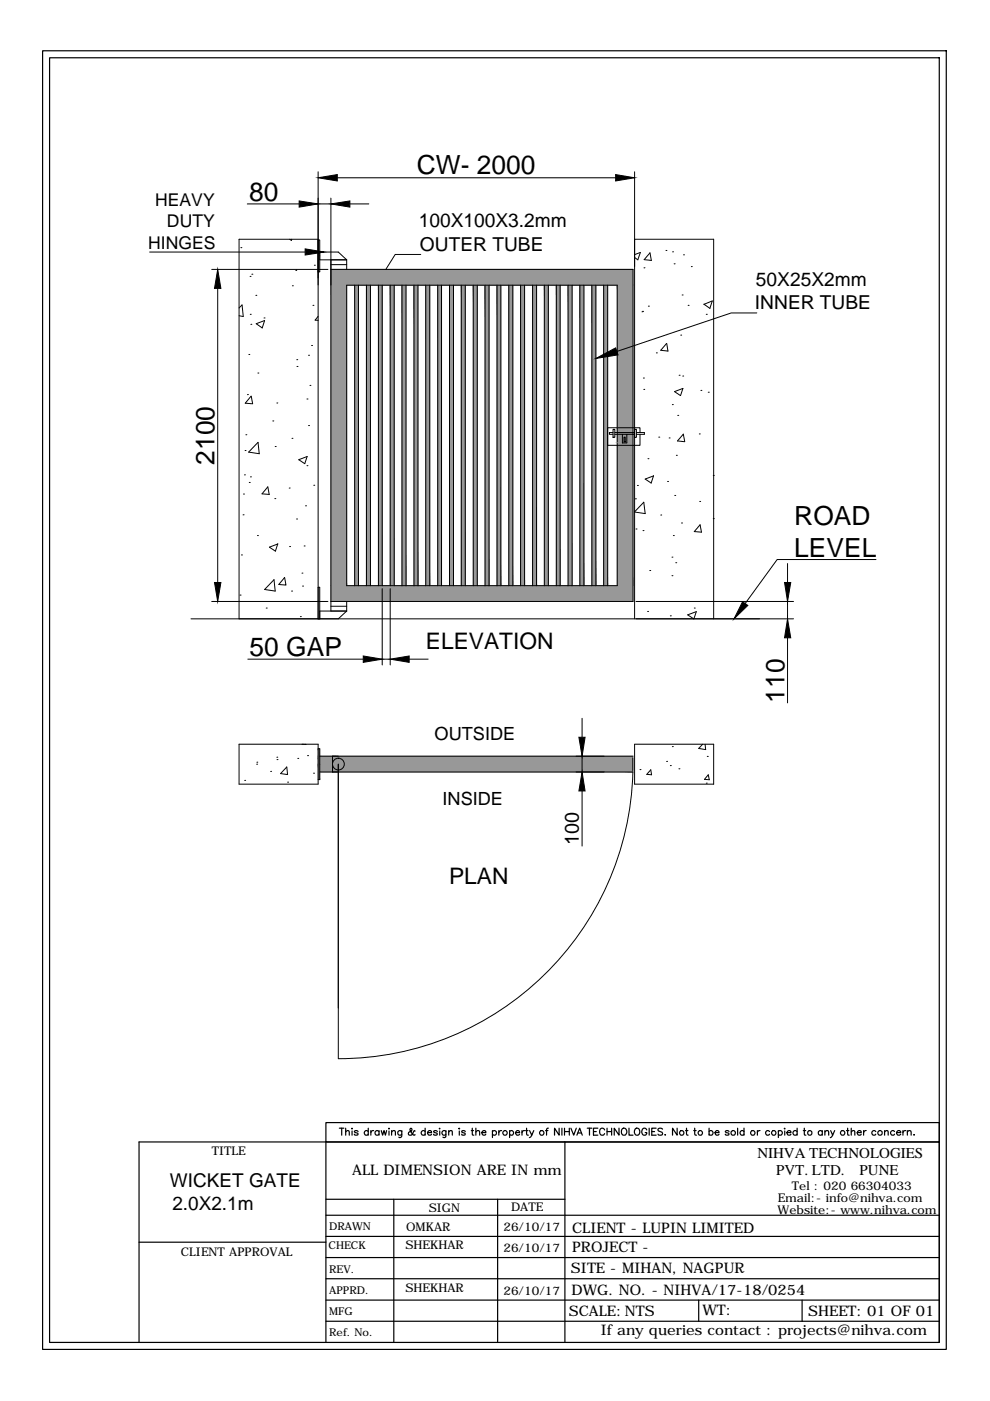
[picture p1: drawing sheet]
<svg xmlns="http://www.w3.org/2000/svg" width="210mm" height="297mm" viewBox="0 0 210 297" stroke-linecap="round" stroke-linejoin="round" font-family="sans-serif">
<!-- layer: 0 -->
<g fill="none" stroke="#000" stroke-width=".21">
<path d="M67.5 36.4v94.8M71.5 37.7h59M134.5 36.4v94.8M31.7 53.4h33M44.9 57.1h24.6M51.1 52.5h.1M52.4 43.2h11M53 58.6h.1M53.4 58.1h.1M61.4 50.7l.4 .3 .1-.3M62.7 57.3h.1M64.7 53.1h.1"/>
<path d="M66.6 56.2h.1M67.5 50.7h-16.8v80.5M67.5 50.9h.3v6.7h-.3M67.5 43.2h2.7M67.8 55.1h5.7M67.8 53.4h3.9l1.8 1.7M70.2 57.1h64v70.4h-64M70.2 42v87.6M70.2 56.1h3.3M73.5 55.1v2M74.2 43.2h4M89.2 53.9h-5.4l-2 3.2"/>
<path d="M134.5 54l1.3-.5-.6 1.6-.7-.5M134.5 50.7h16.8v80.5M136.5 56.8h.1M137.8 53.6l.3 1.6-1.5-.2zM141.2 53.1h.1M142.6 53.4h.1M142.9 55.9h.1M144.9 54h.1M146.6 56.5h.1M46.2 61.1v62.4M50.7 65.3l.6-.6 .3 2.4M50.7 66.9l.9 .2"/>
<path d="M52.8 75.2h.1M53.1 66.6h.1M53.2 68.8h.1M54.2 62.6h.1M54.3 68.6l1.8-.6-.5 1.5zM54.7 79.1h.1M56 67.4h.1M62 60.6h.1M62.9 76.3h.1M63 77.7h.1M65.4 75.3h.1M66.1 73.3h.1"/>
<path d="M66.4 64.7h.1M67.5 67.1l-.7 .8h.7M73.5 60.5h57.4v63.7h-57.4zM75.2 60.5v63.7M76 60.5v63.7M77.7 60.5v63.7M78.5 60.5v63.7M80.2 60.5v63.7M81 60.5v63.7M82.7 60.5v63.7M83.6 60.5v63.7M85.2 60.5v63.7"/>
<path d="M86.1 60.5v63.7M87.8 60.5v63.7M88.6 60.5v63.7M90.3 60.5v63.7M91.1 60.5v63.7M92.8 60.5v63.7M93.6 60.5v63.7M95.3 60.5v63.7M96.2 60.5v63.7M97.8 60.5v63.7M98.7 60.5v63.7M100.3 60.5v63.7"/>
<path d="M101.2 60.5v63.7M102.8 60.5v63.7M103.7 60.5v63.7M105.4 60.5v63.7M106.2 60.5v63.7M107.9 60.5v63.7M108.7 60.5v63.7M110.4 60.5v63.7M111.2 60.5v63.7M112.9 60.5v63.7M113.8 60.5v63.7M115.4 60.5v63.7"/>
<path d="M116.3 60.5v63.7M118 60.5v63.7M118.8 60.5v63.7M120.5 60.5v63.7M121.3 60.5v63.7M123 60.5v63.7M123.8 60.5v63.7M125.5 60.5v63.7M126.3 60.5v63.7M128 60.5v63.7M128.8 60.5v63.7M136.1 66.1h.1"/>
<path d="M136.2 66h.1M137.5 64.9h.1M139.2 74.8h.1M141.3 72.8l-1.2 1.5 1.5 .1-.2-1.6M144 79.6h.1M144.3 71h.1M144.6 62.5h.1M144.8 79.7h.1M145.9 64.7h.1M149.2 64.5l1.8-.7-.5 1.6zM149.7 66.6h.1M160.5 66.4h-5.5l-24.2 8.1"/>
<path d="M52 95.5h.1M52.1 92.2h.1M52.5 83.7h.1M53.2 84l-1.2 1.5 1.5 .1M53.3 84l.3 1.6M54.7 93.8l.3 2.4-2.3-.3zM57.8 89.3h.1M58.3 94.7h.1M58.7 85.4h.1M61.9 92.9h.1M63.3 97.5l1.8-.7-.5 1.5zM65.1 98.7h.1"/>
<path d="M65.1 84.6h.1M65.4 90.2h.1M65.7 81.7h.1M130 91.7h-.8v.4h.8M130 91h.4v1.7h-.4zM130.4 92.1h4.1M130.4 91.7h4.1M132 92.1v1.8h.9v-1.8M132.3 92.7h.3v1h-.3zM134.5 91h.4v1.7h-.4zM134.9 91.7h1.7v.4h-1.7M135.7 91.7v-1h-6.9v3.7h6.9v-2.3"/>
<path d="M136.4 80.2h.1M136.5 82.6h.1M137.4 97.3h.1M139.7 92.7h.1M141.9 92.9h.1M142.6 85.8h.1M143 83l1.8-.6-.5 1.5zM143.4 96.5h.1M143.7 88.1h.1M145.2 93.6l-.3-1.6-1.2 1.5 1.5 .2M148.3 92h.1M148.6 82.8h.1"/>
<path d="M150.2 83.2h.1M51.2 117.7h.1M51.5 109.1h.1M51.6 104.7h.1M51.8 100.7h.1M52.8 102.3h.1M53.1 101.1h.1M54.6 113.6h.1M56.8 103.2l.3 1.6-1.5-.1zM58.3 105.7h.1M58.9 115.3l-.5 1.6-1.3-.9 1.8-.7M61.3 103.5h.1"/>
<path d="M61.4 115.9h.1M62.9 110h.1M64.5 115.8h.1M64.8 107.2h.1M66.5 102.9h.1M134.5 108.5l2-2 .3 2.4-2.3-.3M134.7 105.8h.1M134.8 112.2h.1M135.1 102.9h.1M136.3 112.5h.1M136.8 101.6l1.8-.7-.5 1.5zM140.1 109.2h.1"/>
<path d="M141.5 102.1h.1M142.5 118.1h.1M142.8 113.6h.1M143.1 105h.1M143.3 119.3h.1M144.5 110.9h.1M148.4 106.3h.1M148.4 111.3l.3 1.5-1.5-.1zM151.2 100.8h.1M151.2 110h.1M167 119.5v4M185.7 118.6h-20.9l-6.8 9.3"/>
<path d="M40.5 131.2h127.7M44.9 127.5h24.6M50.9 126.2h.1M52.5 139.8h24.5M56.4 128.9h.1M58.1 122.9l.2 2.4-2.2-.3zM60.3 122.4l.3 1.7-1.5-.2zM61.8 125.3h.1M63.7 130.7h.1M64 121.5h.1M64.1 124.3h.1M67.5 124.5h.3v6.7"/>
<path d="M67.8 129.6h5.7M70.2 128.5h3.3M73.5 127.5v2.1M73.5 129.6l-1.8 1.6M81 124.8v16.2M81 139.8h1.7M82.7 124.8v16.2M86.8 139.8h4M134.8 127.5h33.4M137.3 129.6h.1M137.8 121h.1M142.1 130.6h.1"/>
<path d="M142.5 122.1h.1M147.1 131.2l-1.3-.8 1.8-.7-.5 1.5M147.2 128.9h.1M167 127.5v3.7M167 135.2v13.8M50.7 157.8h16.8v8.5h-16.8zM64 157.8h.8M67.5 158.8h.3v6.5h-.3M123.4 152.3v4M134.5 157.8h16.8v8.5h-16.8zM142.6 158.3h.1M149 157.8l-.9 .9 1.5 .2-.1-1.1"/>
<path d="M51.9 165.5h.1M54.4 162h.1M54.5 161.6h.1M57.4 163.5h.1M58.7 160.5h.1M58.7 161.1h.1M60.8 162.6l.2 1.6-1.5-.2zM61 165.8h.1M63.1 160.8h.1M65.2 160.2h.1M66.5 163.9h.1M67.8 163.7h66.4a62.5 62.5 0 0 1-62.5 60.8"/>
<path d="M67.8 160.3h66.4M70.5 160.3v3.4M71.7 162v62.5M123.4 160.3v3.4M123.4 167.7v11.7M134.2 160.7v2.7M135.7 163.2h.1M138 163.2l.1 1.1-1-.1zM141.3 161.4h.1M142.1 162.3h.1M143.9 163h.1M149.7 166h.1"/>
<path d="M150 160.4h.1M150.2 164.3l.2 1-1-.1z"/>
<circle cx="71.7" cy="162" r="1.25"/>
</g>
<g fill="#989898" stroke="#989898" stroke-width=".21">
<path d="M70.2 57.1v3.4h64zM70.2 57.1h64v3.4z"/>
<path d="M130.9 60.5v63.7h3.3zM130.9 60.5h3.3v63.7z"/>
<path d="M70.2 60.5v63.7h3.3zM70.2 60.5h3.3v63.7z"/>
<path d="M70.2 124.2v3.3h64zM70.2 124.2h64v3.3z"/>
<path d="M90.3 60.5v63.7h.8zM90.3 60.5h.8v63.7z"/>
<path d="M87.8 60.5v63.7h.8zM87.8 60.5h.8v63.7z"/>
<path d="M85.2 60.5v63.7h.9zM85.2 60.5h.9v63.7z"/>
<path d="M82.7 60.5v63.7h.9zM82.7 60.5h.9v63.7z"/>
<path d="M80.2 60.5v63.7h.8zM80.2 60.5h.8v63.7z"/>
<path d="M77.7 60.5v63.7h.8zM77.7 60.5h.8v63.7z"/>
<path d="M75.2 60.5v63.7h.8zM75.2 60.5h.8v63.7z"/>
<path d="M128 60.5v63.7h.8zM128 60.5h.8v63.7z"/>
<path d="M125.5 60.5v63.7h.8zM125.5 60.5h.8v63.7z"/>
<path d="M123 60.5v63.7h.8zM123 60.5h.8v63.7z"/>
<path d="M120.5 60.5v63.7h.8zM120.5 60.5h.8v63.7z"/>
<path d="M118 60.5v63.7h.8zM118 60.5h.8v63.7z"/>
<path d="M115.4 60.5v63.7h.9zM115.4 60.5h.9v63.7z"/>
<path d="M112.9 60.5v63.7h.9zM112.9 60.5h.9v63.7z"/>
<path d="M110.4 60.5v63.7h.8zM110.4 60.5h.8v63.7z"/>
<path d="M107.9 60.5v63.7h.8zM107.9 60.5h.8v63.7z"/>
<path d="M105.4 60.5v63.7h.8zM105.4 60.5h.8v63.7z"/>
<path d="M102.8 60.5v63.7h.9zM102.8 60.5h.9v63.7z"/>
<path d="M100.3 60.5v63.7h.9zM100.3 60.5h.9v63.7z"/>
<path d="M97.8 60.5v63.7h.9zM97.8 60.5h.9v63.7z"/>
<path d="M95.3 60.5v63.7h.9zM95.3 60.5h.9v63.7z"/>
<path d="M92.8 60.5v63.7h.8zM92.8 60.5h.8v63.7z"/>
<path d="M131.2 90.7v1h1.8zM131.2 90.7h1.8v1z"/>
<path d="M132.9 92.1v1.8h.1zM132.9 92.1h.1v1.8z"/>
<path d="M131.2 92.1v1.8h.8zM131.2 92.1h.8v1.8z"/>
<path d="M131.2 93.9v.5h1.8zM131.2 93.9h1.8v.5z"/>
<path d="M70.5 160.3v3.4h63.7zM70.5 160.3h63.7v3.4z"/>
<path d="M67.8 160.3v.5h2.7zM67.8 160.3h2.7v.5z"/>
<path d="M67.5 158.8v2h.3zM67.5 158.8h.3v2z"/>
<path d="M67.8 160.8v1.2h2.7zM67.8 160.8h2.7v1.2z"/>
<path d="M67.5 160.8v1.2h.3zM67.5 160.8h.3v1.2z"/>
<path d="M67.8 162v1.7h2.7zM67.8 162h2.7v1.7z"/>
<path d="M67.5 162v3.3h.3zM67.5 162h.3v3.3z"/>
</g>
<g fill="#000" stroke="#000" stroke-width=".21">
<path d="M67.5 37.7l4-.7v1.4zM130.5 37l4 .7-4 .7zM63.4 42.6l4.1 .6-4.1 .7zM64.7 52.8l4 .6-4 .7zM70.2 43.2l4-.6v1.3zM46.2 57.1l.6 4h-1.3zM126.3 76l4.2-2.2 .5 1.4zM45.5 123.5h1.3l-.6 4zM77 139.1l4 .7-4 .6zM82.7 139.8l4.1-.7v1.3zM157.5 127.6l1.1 .8-3 2.8zM166.3 123.5h1.4l-.7 4z"/>
<path d="M167 131.2l.7 4h-1.4zM122.7 156.3h1.4l-.7 4zM123.4 163.7l.7 4h-1.4z"/>
</g>
<g fill="none" stroke="#000" stroke-width=".25">
<path d="M9 10.8h191.6v275.3h-191.6zM10.5 12.2h188.7v272.4h-188.7zM71.9 239.2h1M72.4 239.2v1.5M73.3 239.2v1.5M74.6 239.2v.2zM74.6 239.8v.9M75.9 239.9l-.3-.2-.5 .2 .7 .4v.3h-.6l-.1-.1M78.1 239.9a.47 .47 0 0 0-.7-.1 .47 .47 0 0 0 0 .7 .47 .47 0 0 0 .7 0M78.1 239.2v1.5M78.6 239.7v1M79.2 239.7l-.4 .1-.2 .3"/>
<path d="M80.4 239.9a.47 .47 0 0 0-.7-.1 .47 .47 0 0 0 0 .7 .47 .47 0 0 0 .7 0M80.4 239.7v1M80.8 239.7l.3 1 .3-1 .3 1 .3-1M82.5 239.2v.2zM82.5 239.8v.9M83 239.7v1M85.2 239.7l-.1 1.4-.2 .1-.3-.1M85.2 239.9a.47 .47 0 0 0-.7-.1 .47 .47 0 0 0 0 .7 .47 .47 0 0 0 .7 0M88 239.8l-.1-.1-.1 .1-.2 .5a.53 .53 0 0 1-.5 .4 .53 .53 0 0 1-.5-.3v-.3l.7-.5-.2-.4-.2 .2 .2 .6 .5 .6h.4M90.1 239.9a.47 .47 0 0 0-.7-.1 .47 .47 0 0 0 0 .7 .47 .47 0 0 0 .7 0M90.1 239.2v1.5M92.7 239.9l-.3-.2-.5 .2 .7 .4v.3h-.6l-.1-.1"/>
<path d="M93.2 239.2v.2zM93.2 239.8v.9M94.5 239.7v1.4l-.2 .1-.4-.1M94.5 239.9a.47 .47 0 0 0-.7-.1 .47 .47 0 0 0 0 .7 .47 .47 0 0 0 .7 0M95.1 239.7v1M97.4 239.2v.2zM97.4 239.8v.9M98.7 239.9l-.1-.1a.44 .44 0 0 0-.7 .1l.8 .5-.3 .3-.5-.1v-.1M99.9 239.7h.5M100.1 239.2l.1 1.4 .3 .1M100.9 239.2v1.5M104.4 239.9a.47 .47 0 0 1 .7-.1 .47 .47 0 0 1 0 .7 .47 .47 0 0 1-.7 0"/>
<path d="M104.4 239.7v1.5M105.8 239.7v1M106.4 239.7l-.4 .1-.2 .3M108 239.9a.47 .47 0 0 1 .7-.1 .47 .47 0 0 1 0 .7 .47 .47 0 0 1-.7 0M108 239.7v1.5M110.7 239.7v1M111.2 239.7l-.3 .1-.2 .3M111.4 239.7h.5M111.6 239.2v1.2l.1 .2 .3 .1M112.3 239.7l.4 1 .5-1M115.7 239.7h.5M116.3 239.2l-.3 .1-.1 .2v1.2"/>
<path d="M118.5 239.2v1.5l-.9-1.5v1.5M119.1 239.2v1.5M119.7 239.2v1.5M119.7 239.9h1M120.7 239.2v1.5M121 239.2l.6 1.5 .6-1.5M124.5 239.2h1M125 239.2v1.5M125.8 239.9h.6M126.8 239.2h-1v1.5h1M128.2 239.6a.6 .6 0 0 0-.8-.3 .6 .6 0 0 0-.3 .8 .55 .55 0 0 0 .5 .6 .55 .55 0 0 0 .6-.4M128.7 239.9h1"/>
<path d="M128.7 239.2v1.5M129.7 239.2v1.5M131.2 239.2v1.5l-1-1.5v1.5M131.9 239.4a.72 .72 0 0 1 1 .2 .72 .72 0 0 1-.3 1 .73 .73 0 0 1-.8-.3 .73 .73 0 0 1 .1-.9zM133.4 239.2v1.5h.8M134.6 239.4a.69 .69 0 0 1 1 .1 .69 .69 0 0 1-.1 1 .69 .69 0 0 1-1-.1 .69 .69 0 0 1 .1-1zM137.1 239.6a.54 .54 0 0 0-.6-.4 .54 .54 0 0 0-.4 .6v.3a.53 .53 0 0 0 .5 .6 .53 .53 0 0 0 .5-.6h-.3M137.6 239.2v1.5M138.2 239.9h.6M139.1 239.2h-.9v1.5h.9M140.5 239.4a.54 .54 0 0 0-.6-.2 .54 .54 0 0 0-.4 .4l1 .7-.2 .3h-.7l-.1-.1M143.6 239.2v1.5l-1-1.5v1.5"/>
<path d="M145.3 239.7h.6M145.6 239.2v1.2v.2l.3 .1M147.1 239.7h.5M147.3 239.2v1.2l.1 .2 .3 .1M150.3 239.9a.47 .47 0 0 1 .7-.1 .47 .47 0 0 1 0 .7 .47 .47 0 0 1-.7 0M150.3 239.2v1.5M154.6 239.9l-.3-.2-.5 .2 .7 .4v.3h-.6l-.1-.1M156.4 239.2v1.5M157.7 239.9a.47 .47 0 0 0-.6-.1 .47 .47 0 0 0 0 .7 .47 .47 0 0 0 .6 0M157.7 239.2v1.5M160.6 239.7v1M161.1 239.7l-.5 .2v.2"/>
<path d="M163.2 239.9a.47 .47 0 0 0-.7-.1 .47 .47 0 0 0 0 .7 .47 .47 0 0 0 .7 0M165 239.9a.47 .47 0 0 1 .7-.1 .47 .47 0 0 1 0 .7 .47 .47 0 0 1-.7 0M165 239.7v1.5M166.4 239.2v.2zM166.4 239.8v.9M169 239.9a.49 .49 0 0 0-.7-.1 .49 .49 0 0 0 0 .8 .49 .49 0 0 0 .7-.1M169 239.2v1.5M170.3 239.7h.5M170.5 239.2l.1 1.4 .3 .1M174.3 239.9a.47 .47 0 0 0-.7-.1 .47 .47 0 0 0 0 .7 .47 .47 0 0 0 .7 0M174.3 239.7v1M174.9 239.7v1"/>
<path d="M176.1 239.7l.4 1 .5-1M179.5 239.7h.5M179.7 239.2l.1 1.4 .3 .1M180.5 239.2v1.5M183.1 239.7v1M183.7 239.7l-.4 .1-.2 .3M185.7 239.9a.47 .47 0 0 0-.7-.1 .47 .47 0 0 0 0 .7 .47 .47 0 0 0 .7 0M187.6 239.7v1M189.7 239.9a.47 .47 0 0 0-.7-.1 .47 .47 0 0 0 0 .7 .47 .47 0 0 0 .7 0M191.4 239.7v1M192 239.7l-.3 .1-.3 .3M192.4 239.7v1"/>
<path d="M69.1 257.7h130.1M69.1 242.1v42.5M69.1 254.3h50.7M73.3 240l.3-.3 .4 .1 .1 .9M83 240l.4-.3 .3 .1 .1 .9M83.5 254.3v30.3M90.6 240.1h.9a.45 .45 0 0 0-.6-.4 .45 .45 0 0 0-.2 .8l.3 .2 .5-.2M95.1 240l.4-.3 .4 .1v.9M100.9 240l.3-.3 .4 .1 .1 .9M102.2 240.1h.8a.45 .45 0 0 0-.6-.4 .45 .45 0 0 0-.2 .8l.3 .2 .5-.2M105.5 254.3v30.3M109.3 240.1h.9a.45 .45 0 0 0-.7-.4 .45 .45 0 0 0-.1 .8l.3 .2 .3-.1 .2-.1"/>
<path d="M112.7 240.7l-.5 .5M119.8 242.1v42.5M122.3 240.7l.6-1.5 .6 1.5M122.5 240.2h.7M141 240.6v.1zM151.6 240.1h.9a.45 .45 0 0 0-.7-.4 .45 .45 0 0 0-.1 .8l.2 .2 .4-.1 .2-.1M166.8 240.1h.9a.45 .45 0 0 0-.6-.4 .45 .45 0 0 0-.2 .8l.3 .2 .5-.2M174.9 240l.4-.3 .3 .1 .1 .9M176.5 240.7l-.5 .5M180.5 240l.3-.3 .4 .1v.9M181.8 240.1h.8a.45 .45 0 0 0-.6-.4 .45 .45 0 0 0-.2 .8l.3 .2 .5-.2M187.6 240l.3-.3 .4 .1v.9"/>
<path d="M190.1 240.1h.9a.48 .48 0 0 0-.7-.3 .48 .48 0 0 0-.2 .7 .48 .48 0 0 0 .7 .1l.2-.1M192.4 240l.3-.3 .4 .1 .1 .9M193.8 240.6v.1zM29.5 263.4h39.6M69.1 271.1h130.1M69.1 266.6h130.1M69.1 262.1h130.1M69.1 275.6h130.1M148.1 275.6v4.5M170.1 275.6v4.5M29.5 284.6v-42.5h169.7h-130.1v-4.1h130.1v46.6M69.1 280.1h130.1"/>
<circle cx="107.1" cy="240.2" r=".48"/>
<circle cx="114.9" cy="240.2" r=".48"/>
<circle cx="144.5" cy="240.2" r=".48"/>
<circle cx="148.5" cy="240.2" r=".48"/>
<circle cx="155.4" cy="240.2" r=".49"/>
<circle cx="159.6" cy="240.2" r=".48"/>
<circle cx="164.1" cy="240.2" r=".48"/>
<circle cx="171.7" cy="240.2" r=".49"/>
<circle cx="178.7" cy="240.2" r=".48"/>
<circle cx="186.6" cy="240.2" r=".49"/>
</g>
<g font-size="5.6">
<text x="88.4" y="37">CW- 2000</text>
<text x="52.8" y="42.6">80</text>
<text x="45.5" y="98.5" transform="rotate(-90 45.5 98.5)">2100</text>
<text x="168.4" y="111.3">ROAD</text>
<text x="168.4" y="118">LEVEL</text>
<text x="52.9" y="139">50 GAP</text>
<text x="166.3" y="149" transform="rotate(-90 166.3 149)">110</text>
</g>
<g font-size="4.8">
<text x="90.3" y="137.7">ELEVATION</text>
<text x="95.2" y="187.5">PLAN</text>
</g>
<text font-size="4.2" x="122.7" y="179.2" transform="rotate(-90 122.7 179.2)">100</text>
<g font-size="4.1">
<text x="88.8" y="48.2">100X100X3.2mm</text>
<text x="89" y="53.1">OUTER TUBE</text>
<text x="160.1" y="65.5">INNER TUBE</text>
<text x="160.3" y="60.6">50X25X2mm</text>
</g>
<g font-size="4">
<text x="36" y="251.6">WICKET GATE</text>
<text x="36.5" y="256.5">2.0X2.1m</text>
</g>
<g font-size="3.9">
<text x="92.1" y="156.8">OUTSIDE</text>
<text x="93.8" y="170.6">INSIDE</text>
</g>
<g font-size="3.7">
<text x="32.9" y="43.7">HEAVY</text>
<text x="31.4" y="52.8">HINGES</text>
<text x="35.4" y="48.2">DUTY</text>
</g>
<g font-size="3.2">
<text x="160.6" y="245.6">NIHVA TECHNOLOGIES</text>
<text x="164.5" y="249.2">PVT. LTD.</text>
<text x="182.3" y="249.2">PUNE</text>
</g>
<g font-size="3.1">
<text x="74.6" y="249.1">ALL DIMENSION ARE IN mm</text>
<text x="121.3" y="261.3">CLIENT - LUPIN LIMITED</text>
<text x="121" y="270">SITE - MIHAN, NAGPUR</text>
<text x="121.3" y="265.5">PROJECT -</text>
<text x="121.2" y="274.5">DWG. NO. - NIHVA/17-18/0254</text>
<text x="120.6" y="278.9">SCALE:NTS</text>
<text x="148.9" y="278.9">WT:</text>
<text x="171.4" y="278.9">SHEET: 01 OF 01</text>
<text x="127.4" y="283.1">If any queries contact : projects@nihva.com</text>
</g>
<g font-size="2.5">
<text x="44.9" y="244.9">TITLE</text>
<text x="90.9" y="257">SIGN</text>
<text x="108.3" y="256.8">DATE</text>
<text x="164.9" y="257.4">Website:- www.nihva.com</text>
<text x="164.9" y="254.9">Email:- info@nihva.com</text>
<text x="167.9" y="252.4">Tel : 020 66304033</text>
<text x="86.1" y="261">OMKAR</text>
<text x="106.7" y="261">26/10/17</text>
<text x="38.4" y="266.3">CLIENT APPROVAL</text>
<text x="86" y="264.9">SHEKHAR</text>
<text x="106.7" y="265.4">26/10/17</text>
<text x="86" y="273.9">SHEKHAR</text>
<text x="106.7" y="274.5">26/10/17</text>
</g>
<g font-size="2.3">
<text x="69.8" y="260.8">DRAWN</text>
<text x="69.7" y="264.8">CHECK</text>
<text x="69.8" y="269.8">REV.</text>
<text x="69.8" y="274.3">APPRD.</text>
<text x="69.8" y="278.8">MFG</text>
<text x="69.8" y="283.4">Ref. No.</text>
</g>
</svg>
